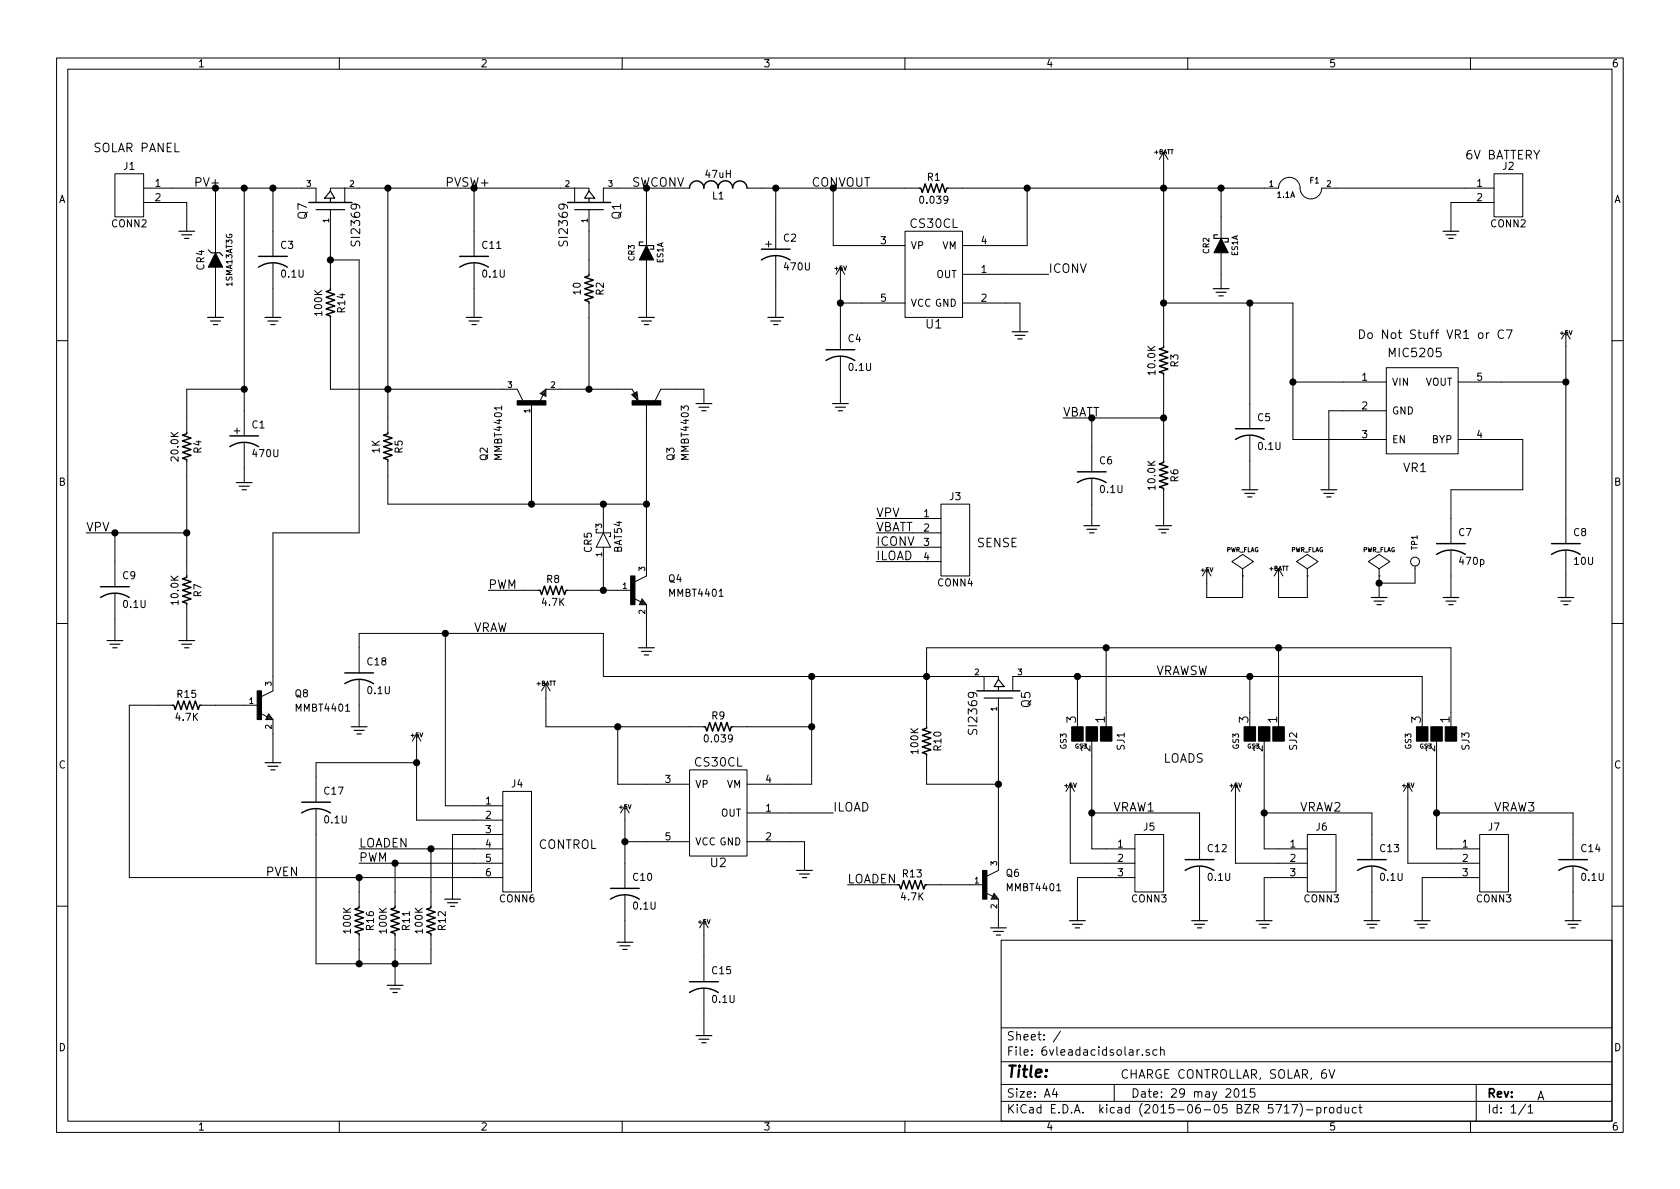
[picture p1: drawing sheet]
<svg xmlns="http://www.w3.org/2000/svg" width="297mm" height="210mm" viewBox="0 0 297 210" stroke-linecap="round" stroke-linejoin="round" font-family="sans-serif">
<g fill="none" stroke="#000" stroke-width=".18">
<path d="M10 10.3h277v189.9h-277zM12 12.2h273v186.1h-273zM60 10.3v1.9M110 10.3v1.9M160 10.3v1.9M210 10.3v1.9M260 10.3v1.9M20.3 30.7h5.1v7.6h-5.1zM25.4 35.8h7.6v5.1M25.4 33.3h30.5v2.5M38.1 33.3v11.4M43.2 33.3v43.8"/>
<path d="M48.3 33.3v12M58.4 37.1v13.9M61 33.3h-2.6v.5M61 33.3h40.6M61 33.3v2.5M68.6 33.3v43.1M83.8 33.3v12M101.6 33.3h2.5v.5M101.6 33.3v2.5M104.1 37.1v11.4M114.3 33.3v10.1M119.4 33.3h-12.7v2.5"/>
<path d="M132.1 33.3h30.5M137.2 33.3v10.8M147.3 33.3v10.1h12.7M167.6 33.3h58.5a1.93 1.93 0 0 1 2.1-1.9 1.93 1.93 0 0 1 1.7 2.2 1.91 1.91 0 0 0 2 1.6 1.91 1.91 0 0 0 1.8-1.9h30.5M181.6 33.3v10.1h-11.4M205.7 26.9v34.3M205.7 26.9l-.7 1.3M205.7 26.9l.8 1.3M215.9 33.3v8.9M264.2 30.7h5v7.6h-5zM264.2 35.8h-7.7v5.1M38.1 47.2v8.9"/>
<path d="M48.3 46.6v9.5M58.4 46h5.1v48.2h-15.2v28l-2.1 1M58.4 56.1v12.7h33l1.1 2.1M83.8 46.6v9.5M104.1 53.6v15.2M114.3 46v10.1M135.4 43.2h1M135.9 42.7v1M137.2 45.3v10.8M148.6 53.6h11.4M148.6 47.2l-.8 1.3M148.6 47.2v14.6"/>
<path d="M148.6 47.2l.8 1.3M160 40.9h10.2v15.2h-10.2zM170.2 48.5h15.2M170.2 53.6h10.1v5.1M205.7 53.6h22.9v24.1h16.5M215.9 44.7v6.3M221 53.6v22.2M262.8 58.8v1.1M263.3 58.8l-.3 .1-.2 .3M265.8 58.5a.62 .62 0 0 0-.7 0 .62 .62 0 0 0-.2 .7 .58 .58 0 0 0 .3 .6 .58 .58 0 0 0 .6-.1M266.3 58.3h1.1l-.7 1.6M276.9 58.7v37.4"/>
<path d="M276.9 58.7l-.8 1.2M276.9 58.7l.7 1.2M10 60.2h2M41.4 76.2h1M41.9 75.7v1M43.2 68.8h-10.2v7.6M43.2 78.4v6.9M94 71.4v17.7M95.5 69.6l1-.8v1.3zM96 69.6l.3-.1v.3l-.5-.2 .6-.5v.7M96 69.8l-.6 1.3M96.5 68.8h15.3l.4 .8"/>
<path d="M111.7 69.8l.9-.5 .2 1.6zM112.5 69.5l-.6 .3 .7 .8-.1-1-.4 .2 .3 .4v-.4M114.3 71.4v30.4l-2 1.1M115.8 70.9l1-2.1h7.7v2.6M148.6 63.1v8.3M188 73.9h17.7M193 73.9v9.5M205.7 66.3v15.2M221 77.1v9.5M228.6 67.6h16.5M245.1 65h12.7v15.3h-12.7zM245.1 72.6h-10.2v14"/>
<path d="M257.8 67.6h19.1M257.8 77.7h11.4v8.9h-12.7v9.5M285 60.2h2M15.2 94.2h17.8M20.3 94.2v9.6M33 81.5v20.3M68.6 81.5v7.6h45.7M105.4 93.6v.6h2.5v.7h-.2M106.7 94.2l1.2 2.6h-2.5zM106.7 89.1v5.1M106.7 96.8v7.6M154.9 96.8h11.5"/>
<path d="M154.9 94.2h11.5M154.9 91.7h11.5M154.9 99.3h11.5M166.4 89.1h5v12.7h-5zM193 84.7v8.3M205.7 86.6v6.4M256.5 97.4v8.3M276.9 97.4v8.3M10 110.3h2M20.3 105v8.3M33 106.9v6.4M63.5 119v-7h43.2v7.6h67.3"/>
<path d="M78.7 112v30.5h10.2M86.4 104.4h8.8M100.3 104.4h11.5M112.1 105.8l1.2 .6M113.5 105.9l.8 1h-1.3zM113.5 106.4l.2 .3h-.4l.2-.5 .5 .6h-.7M114.3 106.9v7.6M143.5 119.6v19.1h-11.4M174 119.6h2.5v.5M174 119.6v2.6M190.5 119.6v8.9M195.6 114.5v14"/>
<path d="M213.4 100.6l-.8 1.2M213.4 100.6v5.1h6.3v-3.9M213.4 100.6l.7 1.2M219.7 101.8h.1M219.7 100.6l1.9-1.3-1.9-1.3-1.9 1.3 1.9 1.3v1.2M221 119.6v8.9M226.1 100.6v5.1h5v-3.9M226.1 114.5v14M226.1 100.6l-.8 1.2M226.1 100.6l.7 1.2M231.1 101.8h.1M231.1 100.6l1.9-1.3-1.9-1.3-1.9 1.3 1.9 1.3v1.2"/>
<path d="M243.8 101.8h.1M243.8 100.6l1.9-1.3-1.9-1.3-1.9 1.3 1.9 1.3v1.2M243.8 101.8v3.9M250.2 100.1v3h-6.4M285 110.3h2M30.5 124.7h-7.6v30.5h66M35.6 124.7h10.1M46 126.1l1.2 .6M47.5 126.2l.8 1h-1.3zM47.5 126.7l.1 .3h-.4l.3-.5 .5 .6h-.8M48.3 127.2v7.7M63.5 120.3v8.2"/>
<path d="M73.7 129.8v15.2h15.2M73.7 134.9h-17.8v7M73.7 129.8l-.8 1.3M73.7 129.8l.7 1.3M88.9 139.9h5.1v17.8h-5.1zM96.5 120.9v7.6h28M96.5 120.9l-.7 1.3M96.5 120.9l.8 1.3M109.2 128.5v10.2h12.7M121.9 136.1h10.2v15.3h-10.2zM129.5 128.5h14M163.8 128.5v-14h92.7v14"/>
<path d="M163.8 133.6v5.1h12.7M176.5 123.4v30.5l-2 1M179.1 122.2v-2.6h72.4v8.9M189.2 138.7v13.9h11.5M189.2 138.7l-.7 1.2M189.2 138.7l.8 1.2M190.6 131.6a.35 .35 0 0 0-.4 .3 .35 .35 0 0 0 .5 .4v-.3h-.2M193 131.1v19h7.7M218.4 138.7v13.9h12.7M218.4 138.7l-.7 1.2M218.4 138.7l.8 1.2M221.1 131.6a.35 .35 0 0 0-.4 .3 .35 .35 0 0 0 .4 .4v-.3h-.1"/>
<path d="M223.5 131.1v19h7.6M248.9 138.7v13.9h12.7M248.9 138.7l-.7 1.2M248.9 138.7l.8 1.2M251.6 131.6a.35 .35 0 0 0-.5 .3 .35 .35 0 0 0 .5 .4v-.3h-.1M254 131.1v19h7.6M55.9 143.1v27.3h20.3v-5.1M63.5 150.1h25.4M63.5 152.6h25.4M63.5 155.2v5.1M69.8 152.6v7.7M76.2 150.1v10.2"/>
<path d="M88.9 147.6h-8.9v11.4M110.5 148.8h11.4M110.5 142.5l-.8 1.3M110.5 142.5v14.6M110.5 158.4v8.2M110.5 142.5l.8 1.3M132.1 143.8h15.2M132.1 148.8h10.1v5.1M149.9 156.5h6.3M163.8 156.5h10.2M174.3 157.9l1.2 .6M175.8 158l.7 1h-1.2z"/>
<path d="M175.8 158.5l.1 .2h-.4l.3-.5 .5 .7h-.8M176.5 159v5.1M193 143.8h19.1v8.2M200.7 147.6h5v10.1h-5zM200.7 155.2h-10.2v7.6M212.1 153.3v9.5M223.5 143.8h19.1v8.2M231.1 147.6h5.1v10.1h-5.1zM231.1 155.2h-7.6v7.6M242.6 153.3v9.5M254 143.8h24.1v8.2M261.6 147.6h5.1v10.1h-5.1z"/>
<path d="M261.6 155.2h-10.1v7.6M278.1 153.3v9.5M10 160.2h2M63.5 165.3v5.1M69.8 165.3v8.9M124.5 162.8v10.8M124.5 174.9v8.2M124.5 162.8l-.8 1.3M124.5 162.8l.7 1.3M177 166.3h108v32h-108zM285 160.2h2M60 198.3v1.9"/>
<path d="M110 198.3v1.9M160 198.3v1.9M177 194.8h108M177 191.8h108M177 187.8h108M177 181.8h108M186.4 192.5l-.3 1h.9M186.8 193v1M187.5 182.3l-1.3 2M197 191.8v3M201.5 185.6l-.5 .3M202 186.5v.1"/>
<path d="M203.2 185.7a.37 .37 0 0 0-.6 .1l.1 .2 .5 .2 .1 .1-.3 .3-.4-.1M204.5 185.7l-.4-.1-.3 .3 .1 .6 .2 .1 .4-.1M205.2 185.7l.2-.1 .4 .1v.9M205.2 185.1v1.5M210 198.3v1.9M218.4 192.6l.1-.1a.81 .81 0 0 1 .6 .6 .81 .81 0 0 1-.3 .8l-.1 .1a.8 .8 0 0 1-.6-.6 .8 .8 0 0 1 .3-.8zM219.6 193l.4-.5v1.5M219.6 194h.9M221.8 192.5h-.7l-.1 .7 .3-.1 .4 .1 .2 .2-.1 .5-.2 .1-.6-.1M227.1 195.8l.4-.5v1.5M227.1 196.8h.8M228.4 195.3h1l-.6 1.5"/>
<path d="M229.8 195.1a1.71 1.71 0 0 1 0 2.3M231 196.3h1.1M232.8 195.9l.5-.1 .3 .3-.2 .6h-.6M232.8 195.8v1.5M234.2 195.8v1M234.6 195.8l-.4 .3M235 189.1l.5 1.6 .5-1.6M235.1 196l.2-.2 .5 .2v.5l-.1 .2-.4 .1-.2-.1zM237.1 195.9l-.4-.1-.3 .3 .1 .6 .2 .1 .4-.1M237.1 195.3v1.5M237.8 195.8l.1 .9 .4 .1 .2-.1M238.5 195.8v1"/>
<path d="M239.8 195.9l-.4-.1-.3 .3 .1 .6 .2 .1 .4-.1M240.3 195.8h.5M240.5 195.3v1.3l.3 .2M260 198.3v1.9M261 191.8v6.5M269.7 195.2l-1.2 2M270.2 195.8l.4-.5v1.5M270.2 196.8h.8"/>
<circle cx="250.2" cy="99.3" r=".79"/>
</g>
<g fill="none" stroke="#000" stroke-width=".25">
<path d="M54.6 35.8h7.6M100.3 35.8h7.6M121.9 33.3a1.27 1.27 0 0 1 1.3-1.3 1.27 1.27 0 0 1 1.3 1.3M124.4 33.2a1.3 1.3 0 0 1 1.3-1.2 1.3 1.3 0 0 1 1.3 1.2M126.9 33.2a1.3 1.3 0 0 1 1.3-1.2 1.3 1.3 0 0 1 1.3 1.2 1.27 1.27 0 0 1 1.3-1.2 1.27 1.27 0 0 1 1.3 1.2M162.6 33.3h.2l.3 .7 .5-1.5 .5 1.5 .5-1.5 .5 1.5 .5-1.5 .5 1.5 .5-1.5 .5 1.5 .3-.7h.2M45.7 47.2a4.6 4.6 0 0 1 5.1 0M45.7 45.3h5.1M58.4 51v.3l-.7 .3 1.5 .5-1.5 .5 1.5 .5-1.5 .5 1.5 .5-1.5 .5 1.5 .5-1.5 .5 .7 .3v.2M81.3 47.2a4.6 4.6 0 0 1 5.1 0M81.3 45.3h5.1M104.1 48.5v.3l-.7 .2 1.5 .5-1.5 .5 1.5 .5-1.5 .5 1.5 .6-1.5 .5 1.5 .5-1.5 .5 .7 .2v.3"/>
<path d="M134.6 46a4.6 4.6 0 0 1 5.1 0M134.6 44.1h5.1M33 76.4v.3l-.7 .3 1.5 .5-1.5 .5 1.5 .5-1.5 .5 1.5 .5-1.5 .5 1.5 .5-1.5 .5 .7 .3v.2M40.6 79a4.6 4.6 0 0 1 5.1 0M40.6 77.1h5.1M68.6 76.4v.3l-.8 .3 1.5 .5-1.5 .5 1.5 .5-1.5 .5 1.5 .5-1.5 .5 1.5 .5-1.5 .5 .8 .3v.2M146 63.7a4.6 4.6 0 0 1 5.1 0M146 61.8h5.1M205.7 61.2v.3l-.7 .2 1.5 .5-1.5 .5 1.5 .5-1.5 .5 1.5 .6-1.5 .5 1.5 .5-1.5 .5 .7 .2v.3M218.4 77.7a4.6 4.6 0 0 1 5.1 0M218.4 75.8h5.1M190.5 85.3a4.6 4.6 0 0 1 5.1 0"/>
<path d="M190.5 83.4h5.1M205.7 81.5v.3l-.7 .2 1.5 .5-1.5 .6 1.5 .5-1.5 .5 1.5 .5-1.5 .5 1.5 .5-1.5 .5 .7 .3v.2M254 98a4.6 4.6 0 0 1 5.1 0M254 96.1h5.1M274.3 98a4.6 4.6 0 0 1 5.1 0M274.3 96.1h5.1M17.8 105.7a4.6 4.6 0 0 1 5.1 0M17.8 103.8h5.1M33 101.8v.3l-.7 .3 1.5 .5-1.5 .5 1.5 .5-1.5 .5 1.5 .5-1.5 .5 1.5 .5-1.5 .5 .7 .3v.2M61 119h5M95.2 104.4h.3l.3 .8 .5-1.6 .5 1.6 .5-1.6 .5 1.6 .5-1.6 .5 1.6 .5-1.6 .5 1.6 .3-.8h.2M30.5 124.7h.2l.3 .8 .5-1.6 .5 1.6 .5-1.6 .5 1.6 .5-1.6 .5 1.6 .5-1.6 .6 1.6 .2-.8h.3"/>
<path d="M61 120.9a4.6 4.6 0 0 1 5 0M124.5 128.5h.2l.3 .8 .5-1.5 .5 1.5 .5-1.5 .5 1.5 .5-1.5 .5 1.5 .5-1.5 .5 1.5 .3-.8h.2M163.8 128.5v.3l-.7 .2 1.5 .5-1.5 .5 1.5 .6-1.5 .5 1.5 .5-1.5 .5 1.5 .5-1.5 .5 .7 .2v.3M172.7 122.2h7.6M53.3 143.8a4.6 4.6 0 0 1 5.1 0M53.3 141.9h5.1M107.9 159a4.6 4.6 0 0 1 5.1 0M107.9 157.1h5.1M158.7 156.5h.3l.3 .7 .5-1.5 .5 1.5 .5-1.5 .5 1.5 .5-1.5 .5 1.5 .5-1.5 .5 1.5 .3-.7h.2M209.5 153.9a4.6 4.6 0 0 1 5.1 0M209.5 152h5.1M240 153.9a4.6 4.6 0 0 1 5.1 0"/>
<path d="M240 152h5.1M275.6 153.9a4.6 4.6 0 0 1 5.1 0M275.6 152h5.1M63.5 160.3v.2l-.8 .3 1.6 .5-1.6 .5 1.6 .5-1.6 .5 1.6 .5-1.6 .5 1.6 .5-1.6 .5 .8 .3v.2M69.8 160.3v.2l-.7 .3 1.5 .5-1.5 .5 1.5 .5-1.5 .5 1.5 .5-1.5 .5 1.5 .5-1.5 .5 .7 .3v.2M76.2 160.3v.2l-.8 .3 1.6 .5-1.6 .5 1.6 .5-1.6 .5 1.6 .5-1.6 .5 1.6 .5-1.6 .5 .8 .3v.2M121.9 175.5a4.6 4.6 0 0 1 5.1 0M121.9 173.6h5.1"/>
</g>
<g fill="none" stroke="#000" stroke-width=".2">
<path d="M55.9 37.1h5.1M58.4 33.8l.8 1.2h-1.8zM58.4 35v.8M101.6 37.1h5.1M104.1 33.8l1.1 1.2h-1.8zM104.1 35v.8M31.6 40.9h2.8M32.1 41.5h1.8M32.6 42.2h.8M36.7 56.1h2.8M36.8 44.2l.5 .5h1.6l.5 .5M37.2 56.8h1.8"/>
<path d="M37.7 57.4h.8M46.9 56.1h2.8M47.4 56.8h1.7M47.9 57.4h.7M82.4 56.1h2.8M82.9 56.8h1.8M83.4 57.4h.8M112.9 56.1h2.8M113.4 56.8h1.8M113.7 42.8h-.7v.6h2.6v.7h-.7M113.9 57.4h.8M135.8 56.1h2.8"/>
<path d="M136.3 56.8h1.7M136.8 57.4h.7M178.9 58.7h2.8M179.5 59.3h1.7M180 59.9h.7M214.5 51h2.8M215 51.7h1.8M215.3 41.5h-.7v.7h2.6v.6h-.7M215.5 52.3h.8M255.1 40.9h2.8M255.7 41.5h1.7M256.2 42.2h.7"/>
<path d="M123.1 71.4h2.8M123.6 72h1.7M124.1 72.6h.7M147.2 71.4h2.8M147.7 72h1.8M148.2 72.6h.8M41.8 85.3h2.8M42.3 86h1.8M42.8 86.6h.8M191.6 93h2.8M192.2 93.6h1.7M192.7 94.2h.7"/>
<path d="M204.3 93h2.8M204.9 93.6h1.7M205.4 94.2h.7M219.6 86.6h2.8M220.1 87.2h1.8M220.6 87.9h.8M233.6 86.6h2.7M234.1 87.2h1.7M234.6 87.9h.7M18.9 113.3h2.8M19.4 113.9h1.8M19.9 114.5h.8"/>
<path d="M31.6 113.3h2.8M32.1 113.9h1.8M32.6 114.5h.8M112.9 114.5h2.8M113.4 115.2h1.8M113.9 115.8h.8M242.4 105.7h2.8M243 106.3h1.7M243.5 106.9h.7M255.1 105.7h2.8M255.7 106.3h1.7M256.2 106.9h.7"/>
<path d="M275.5 105.7h2.8M276 106.3h1.7M276.5 106.9h.7M46.9 134.9h2.8M47.4 135.5h1.7M47.9 136.1h.7M62.1 128.5h2.8M62.6 129.2h1.8M63.1 129.8h.8M174 123.4h5.1M176.5 120.1l1 1.3h-1.7zM176.5 121.4v.8"/>
<path d="M78.6 159h2.8M79.1 159.6h1.8M140.8 153.9h2.8M141.4 154.6h1.7M141.9 155.2h.7M68.5 174.2h2.7M69 174.9h1.7M69.5 175.5h.7M79.6 160.3h.8M109.1 166.6h2.8M109.6 167.3h1.8M110.1 167.9h.8"/>
<path d="M175.1 164.1h2.8M175.6 164.7h1.8M176.1 165.3h.8M189.1 162.8h2.8M189.6 163.4h1.8M190.1 164.1h.8M210.7 162.8h2.8M211.2 163.4h1.8M211.7 164.1h.8M222.1 162.8h2.8M222.6 163.4h1.8M223.1 164.1h.8"/>
<path d="M241.2 162.8h2.8M241.7 163.4h1.8M242.2 164.1h.8M250.1 162.8h2.8M250.6 163.4h1.7M251.1 164.1h.7M276.7 162.8h2.8M277.2 163.4h1.8M277.7 164.1h.8M123.1 183.1h2.8M123.6 183.8h1.7M124.1 184.4h.7"/>
</g>
<g fill="#000" stroke="#000" stroke-width=".18">
<path d="M38.1 44.7l1.3 2.5h-2.6zM114.3 43.4l1.3 2.6h-2.6zM215.9 42.2l1.3 2.5h-2.6zM91.4 70.9h5.1v.7h-5.1zM111.8 70.9h5v.7h-5zM111.5 101.8h.8v5.1h-.8zM45.5 122.2h.7v5h-.7zM189.5 128.5h2v2.6h-2zM192 128.5h2.1v2.6h-2.1zM194.6 128.5h2v2.6h-2zM220 128.5h2v2.6h-2zM222.5 128.5h2v2.6h-2z"/>
<path d="M225 128.5h2.1v2.6h-2.1zM250.4 128.5h2.1v2.6h-2.1zM253 128.5h2v2.6h-2zM255.5 128.5h2.1v2.6h-2.1zM173.7 153.9h.8v5.1h-.8z"/>
</g>
<g fill="#000" stroke="#000" stroke-width=".25">
<circle cx="38.1" cy="33.3" r=".51"/>
<circle cx="43.2" cy="33.3" r=".51"/>
<circle cx="48.3" cy="33.3" r=".51"/>
<circle cx="68.6" cy="33.3" r=".51"/>
<circle cx="137.2" cy="33.3" r=".51"/>
<circle cx="181.6" cy="33.3" r=".51"/>
<circle cx="205.7" cy="33.3" r=".51"/>
<circle cx="215.9" cy="33.3" r=".51"/>
<circle cx="58.4" cy="46" r=".51"/>
<circle cx="148.6" cy="53.6" r=".51"/>
<circle cx="205.7" cy="53.6" r=".51"/>
<circle cx="221" cy="53.6" r=".51"/>
<circle cx="43.2" cy="68.8" r=".51"/>
<circle cx="68.6" cy="68.8" r=".51"/>
<circle cx="104.1" cy="68.8" r=".51"/>
<circle cx="193" cy="73.9" r=".51"/>
<circle cx="205.7" cy="73.9" r=".51"/>
<circle cx="228.6" cy="67.6" r=".51"/>
<circle cx="276.9" cy="67.6" r=".51"/>
<circle cx="20.3" cy="94.2" r=".51"/>
<circle cx="33" cy="94.2" r=".51"/>
<circle cx="94" cy="89.1" r=".51"/>
<circle cx="106.7" cy="89.1" r=".51"/>
<circle cx="114.3" cy="89.1" r=".51"/>
<circle cx="78.7" cy="112" r=".51"/>
<circle cx="106.7" cy="104.4" r=".51"/>
<circle cx="143.5" cy="119.6" r=".51"/>
<circle cx="163.8" cy="119.6" r=".51"/>
<circle cx="190.5" cy="119.6" r=".51"/>
<circle cx="195.6" cy="114.5" r=".51"/>
<circle cx="221" cy="119.6" r=".51"/>
<circle cx="226.1" cy="114.5" r=".51"/>
<circle cx="243.8" cy="103.1" r=".51"/>
<circle cx="73.7" cy="134.9" r=".51"/>
<circle cx="109.2" cy="128.5" r=".51"/>
<circle cx="143.5" cy="128.5" r=".51"/>
<circle cx="176.5" cy="138.7" r=".51"/>
<circle cx="63.5" cy="155.2" r=".51"/>
<circle cx="69.9" cy="152.6" r=".51"/>
<circle cx="76.2" cy="150.1" r=".51"/>
<circle cx="110.5" cy="148.8" r=".51"/>
<circle cx="193" cy="143.8" r=".51"/>
<circle cx="223.5" cy="143.8" r=".51"/>
<circle cx="254" cy="143.8" r=".51"/>
<circle cx="63.5" cy="170.4" r=".51"/>
<circle cx="69.9" cy="170.4" r=".51"/>
</g>
<text font-size="2.8" x="178" y="190.5">Title:</text>
<g font-size="2.1">
<text x="16.5" y="26.9">SOLAR PANEL</text>
<text x="259.1" y="28.2">6V BATTERY</text>
<text x="34.3" y="33">PV+</text>
<text x="78.7" y="33">PVSW+</text>
<text x="111.8" y="33">SWCONV</text>
<text x="143.5" y="33">CONVOUT</text>
<text x="54.3" y="38.7" transform="rotate(-90 54.3 38.7)">Q7</text>
<text x="109.8" y="38.7" transform="rotate(-90 109.8 38.7)">Q1</text>
<text x="161" y="40.3">CS30CL</text>
<text x="63.7" y="43.1" transform="rotate(-90 63.7 43.1)">SI2369</text>
<text x="100.4" y="43.1" transform="rotate(-90 100.4 43.1)">SI2369</text>
<text x="185.4" y="48.3">ICONV</text>
<text x="163.8" y="58.1">U1</text>
<text x="240" y="59.9">Do Not Stuff VR1 or C7</text>
<text x="245.9" y="63.2">MIC5205</text>
<text x="188" y="73.7">VBATT</text>
<text x="248.1" y="83.5">VR1</text>
<text x="15.2" y="94">VPV</text>
<text x="154.9" y="91.4">VPV</text>
<text x="154.9" y="94">VBATT</text>
<text x="154.9" y="96.5">ICONV</text>
<text x="154.9" y="99.1">ILOAD</text>
<text x="172.7" y="96.8">SENSE</text>
<text x="86.4" y="104.1">PWM</text>
<text x="83.8" y="111.8">VRAW</text>
<text x="204.5" y="119.4">VRAWSW</text>
<text x="182.2" y="125.1" transform="rotate(-90 182.2 125.1)">Q5</text>
<text x="172.8" y="129.5" transform="rotate(-90 172.8 129.5)">SI2369</text>
<text x="190.2" y="127.8" transform="rotate(-90 190.2 127.8)">3</text>
<text x="195.3" y="127.8" transform="rotate(-90 195.3 127.8)">1</text>
<text x="220.7" y="127.8" transform="rotate(-90 220.7 127.8)">3</text>
<text x="225.8" y="127.8" transform="rotate(-90 225.8 127.8)">1</text>
<text x="251.2" y="127.8" transform="rotate(-90 251.2 127.8)">3</text>
<text x="256.3" y="127.8" transform="rotate(-90 256.3 127.8)">1</text>
<text x="122.9" y="135.6">CS30CL</text>
<text x="192.8" y="132.9" transform="rotate(-90 192.8 132.9)">2</text>
<text x="205.7" y="134.9">LOADS</text>
<text x="223.3" y="132.9" transform="rotate(-90 223.3 132.9)">2</text>
<text x="253.7" y="132.9" transform="rotate(-90 253.7 132.9)">2</text>
<text x="147.3" y="143.5">ILOAD</text>
<text x="196.8" y="143.5">VRAW1</text>
<text x="229.9" y="143.5">VRAW2</text>
<text x="264.2" y="143.5">VRAW3</text>
<text x="63.5" y="149.9">LOADEN</text>
<text x="47" y="154.9">PVEN</text>
<text x="63.5" y="152.4">PWM</text>
<text x="95.2" y="150.1">CONTROL</text>
<text x="125.7" y="153.3">U2</text>
<text x="149.9" y="156.2">LOADEN</text>
<text x="178" y="184">Sheet: /</text>
<text x="178" y="186.7">File: 6vleadacidsolar.sch</text>
<text x="198.1" y="190.7">CHARGE CONTROLLAR, SOLAR, 6V</text>
<text x="178" y="196.9">KiCad E.D.A. kicad (2015-06-05 BZR 5717)-product</text>
<text x="178" y="194.1">Size: A4</text>
<text x="200" y="194.1">Date: 29 may 2015</text>
<text x="263" y="194.1">Rev:</text>
<text x="263" y="196.9">Id: 1/1</text>
<text x="271.8" y="194.6">A</text>
</g>
<g font-size="1.8">
<text x="35" y="11.9">1</text>
<text x="85" y="11.9">2</text>
<text x="135" y="11.9">3</text>
<text x="185" y="11.9">4</text>
<text x="235" y="11.9">5</text>
<text x="285" y="11.9">6</text>
<text x="10.4" y="35.9">A</text>
<text x="21.9" y="30">J1</text>
<text x="27.5" y="33">1</text>
<text x="27.5" y="35.6">2</text>
<text x="124.8" y="31.4">47uH</text>
<text x="126" y="35.2">L1</text>
<text x="164" y="31.9">R1</text>
<text x="261.1" y="33">1</text>
<text x="261.1" y="35.6">2</text>
<text x="265.7" y="30">J2</text>
<text x="285.4" y="35.9">A</text>
<text x="19.8" y="40.2">CONN2</text>
<text x="162.9" y="36">0.039</text>
<text x="263.6" y="40.2">CONN2</text>
<text x="36.1" y="47.7" transform="rotate(-90 36.1 47.7)">CR4</text>
<text x="49.7" y="44">C3</text>
<text x="85.3" y="44">C11</text>
<text x="138.6" y="42.7">C2</text>
<text x="138.8" y="47.8">470U</text>
<text x="155.7" y="43.2">3</text>
<text x="161" y="44.1">VP</text>
<text x="166.5" y="44.1">VM</text>
<text x="173.5" y="43.2">4</text>
<text x="49.9" y="49.1">0.1U</text>
<text x="85.4" y="49.1">0.1U</text>
<text x="102.7" y="52" transform="rotate(-90 102.7 52)">10</text>
<text x="106.7" y="52.2" transform="rotate(-90 106.7 52.2)">R2</text>
<text x="155.7" y="53.3">5</text>
<text x="165.4" y="49.1">OUT</text>
<text x="173.5" y="48.3">1</text>
<text x="173.5" y="53.3">2</text>
<text x="56.9" y="55.7" transform="rotate(-90 56.9 55.7)">100K</text>
<text x="61" y="55.2" transform="rotate(-90 61 55.2)">R14</text>
<text x="161" y="54.2">VCC GND</text>
<text x="150" y="60.5">C4</text>
<text x="150.2" y="65.6">0.1U</text>
<text x="208.3" y="64.9" transform="rotate(-90 208.3 64.9)">R3</text>
<text x="204.3" y="66.1" transform="rotate(-90 204.3 66.1)">10.0K</text>
<text x="240.8" y="67.3">1</text>
<text x="246.1" y="68.2">VIN</text>
<text x="251.9" y="68.2">VOUT</text>
<text x="261.1" y="67.3">5</text>
<text x="44.6" y="75.7">C1</text>
<text x="222.4" y="74.5">C5</text>
<text x="240.8" y="72.4">2</text>
<text x="240.8" y="77.5">3</text>
<text x="246.1" y="73.3">GND</text>
<text x="261.1" y="77.5">4</text>
<text x="31.5" y="81.4" transform="rotate(-90 31.5 81.4)">20.0K</text>
<text x="35.6" y="80.1" transform="rotate(-90 35.6 80.1)">R4</text>
<text x="44.8" y="80.8">470U</text>
<text x="67.1" y="80.1" transform="rotate(-90 67.1 80.1)">1K</text>
<text x="71.2" y="80.1" transform="rotate(-90 71.2 80.1)">R5</text>
<text x="86.2" y="81.4" transform="rotate(-90 86.2 81.4)">Q2</text>
<text x="88.7" y="81.1" transform="rotate(-90 88.7 81.1)">MMBT4401</text>
<text x="119.2" y="81.4" transform="rotate(-90 119.2 81.4)">Q3</text>
<text x="121.8" y="81.1" transform="rotate(-90 121.8 81.1)">MMBT4403</text>
<text x="194.4" y="82.1">C6</text>
<text x="222.6" y="79.5">0.1U</text>
<text x="246.1" y="78.4">EN</text>
<text x="253.2" y="78.4">BYP</text>
<text x="10.4" y="85.9">B</text>
<text x="167.9" y="88.4">J3</text>
<text x="194.6" y="87.2">0.1U</text>
<text x="204.3" y="86.4" transform="rotate(-90 204.3 86.4)">10.0K</text>
<text x="208.3" y="85.2" transform="rotate(-90 208.3 85.2)">R6</text>
<text x="285.4" y="85.9">B</text>
<text x="163.3" y="91.4">1</text>
<text x="163.3" y="94">2</text>
<text x="257.9" y="94.8">C7</text>
<text x="278.3" y="94.8">C8</text>
<text x="104.6" y="97.7" transform="rotate(-90 104.6 97.7)">CR5</text>
<text x="110" y="97.7" transform="rotate(-90 110 97.7)">BAT54</text>
<text x="163.3" y="96.5">3</text>
<text x="163.3" y="99.1">4</text>
<text x="258.2" y="99.9">470p</text>
<text x="278.4" y="99.9">10U</text>
<text x="21.7" y="102.4">C9</text>
<text x="21.9" y="107.5">0.1U</text>
<text x="31.5" y="106.8" transform="rotate(-90 31.5 106.8)">10.0K</text>
<text x="35.6" y="105.5" transform="rotate(-90 35.6 105.5)">R7</text>
<text x="95.9" y="107.1">4.7K</text>
<text x="96.7" y="103.1">R8</text>
<text x="118.2" y="103">Q4</text>
<text x="118.5" y="105.5">MMBT4401</text>
<text x="165.8" y="103.7">CONN4</text>
<text x="65" y="117.6">C18</text>
<text x="31.4" y="123.4">R15</text>
<text x="52.2" y="123.3">Q8</text>
<text x="52.5" y="125.8">MMBT4401</text>
<text x="65.1" y="122.7">0.1U</text>
<text x="31.2" y="127.5">4.7K</text>
<text x="124.8" y="131.3">0.039</text>
<text x="125.9" y="127.2">R9</text>
<text x="10.4" y="135.9">C</text>
<text x="162.4" y="133.2" transform="rotate(-90 162.4 133.2)">100K</text>
<text x="166.4" y="132.7" transform="rotate(-90 166.4 132.7)">R10</text>
<text x="198.8" y="132.6" transform="rotate(-90 198.8 132.6)">SJ1</text>
<text x="229.3" y="132.6" transform="rotate(-90 229.3 132.6)">SJ2</text>
<text x="259.8" y="132.6" transform="rotate(-90 259.8 132.6)">SJ3</text>
<text x="285.4" y="135.9">C</text>
<text x="57.4" y="140.5">C17</text>
<text x="85.9" y="142.2">1</text>
<text x="90.5" y="139.2">J4</text>
<text x="117.6" y="138.4">3</text>
<text x="122.9" y="139.3">VP</text>
<text x="128.4" y="139.3">VM</text>
<text x="135.4" y="143.5">1</text>
<text x="135.4" y="138.4">4</text>
<text x="57.5" y="145.6">0.1U</text>
<text x="85.9" y="144.8">2</text>
<text x="85.9" y="147.3">3</text>
<text x="85.9" y="149.9">4</text>
<text x="117.6" y="148.6">5</text>
<text x="122.9" y="149.5">VCC GND</text>
<text x="127.3" y="144.4">OUT</text>
<text x="135.4" y="148.6">2</text>
<text x="197.6" y="149.9">1</text>
<text x="202.2" y="146.9">J5</text>
<text x="228.1" y="149.9">1</text>
<text x="232.7" y="146.9">J6</text>
<text x="258.6" y="149.9">1</text>
<text x="263.2" y="146.9">J7</text>
<text x="85.9" y="152.4">5</text>
<text x="85.9" y="154.9">6</text>
<text x="112" y="155.7">C10</text>
<text x="159.7" y="155.1">R13</text>
<text x="177.9" y="155">Q6</text>
<text x="197.6" y="152.4">2</text>
<text x="197.6" y="154.9">3</text>
<text x="213.6" y="150.7">C12</text>
<text x="213.7" y="155.7">0.1U</text>
<text x="228.1" y="152.4">2</text>
<text x="228.1" y="154.9">3</text>
<text x="244.1" y="150.7">C13</text>
<text x="244.2" y="155.7">0.1U</text>
<text x="258.6" y="152.4">2</text>
<text x="258.6" y="154.9">3</text>
<text x="279.6" y="150.7">C14</text>
<text x="279.7" y="155.7">0.1U</text>
<text x="88.3" y="159.6">CONN6</text>
<text x="112.1" y="160.8">0.1U</text>
<text x="159.4" y="159.2">4.7K</text>
<text x="178.2" y="157.6">MMBT4401</text>
<text x="200.1" y="159.6">CONN3</text>
<text x="230.6" y="159.6">CONN3</text>
<text x="261.1" y="159.6">CONN3</text>
<text x="62" y="164.9" transform="rotate(-90 62 164.9)">100K</text>
<text x="66.1" y="164.4" transform="rotate(-90 66.1 164.4)">R16</text>
<text x="68.4" y="164.9" transform="rotate(-90 68.4 164.9)">100K</text>
<text x="72.4" y="164.4" transform="rotate(-90 72.4 164.4)">R11</text>
<text x="74.7" y="164.9" transform="rotate(-90 74.7 164.9)">100K</text>
<text x="78.8" y="164.4" transform="rotate(-90 78.8 164.4)">R12</text>
<text x="126" y="172.3">C15</text>
<text x="126.1" y="177.3">0.1U</text>
<text x="10.4" y="185.9">D</text>
<text x="285.4" y="185.9">D</text>
<text x="35" y="199.9">1</text>
<text x="85" y="199.9">2</text>
<text x="135" y="199.9">3</text>
<text x="185" y="199.9">4</text>
<text x="235" y="199.9">5</text>
<text x="285" y="199.9">6</text>
</g>
<g font-size="1.4">
<text x="54.2" y="33">3</text>
<text x="61.8" y="33">2</text>
<text x="99.9" y="33">2</text>
<text x="107.6" y="33">3</text>
<text x="224.4" y="33">1</text>
<text x="225.8" y="35">1.1A</text>
<text x="231.6" y="32.4">F1</text>
<text x="234.6" y="33">2</text>
<text x="58.2" y="39.4" transform="rotate(-90 58.2 39.4)">1</text>
<text x="103.9" y="39.4" transform="rotate(-90 103.9 39.4)">1</text>
<text x="112.2" y="46.1" transform="rotate(-90 112.2 46.1)">CR3</text>
<text x="117.3" y="46.6" transform="rotate(-90 117.3 46.6)">ES1A</text>
<text x="213.8" y="44.8" transform="rotate(-90 213.8 44.8)">CR2</text>
<text x="218.9" y="45.3" transform="rotate(-90 218.9 45.3)">ES1A</text>
<text x="41.1" y="50.6" transform="rotate(-90 41.1 50.6)">1SMA13AT3G</text>
<text x="89.8" y="68.6">3</text>
<text x="97.4" y="68.6">2</text>
<text x="93.7" y="73" transform="rotate(-90 93.7 73)">1</text>
<text x="106.4" y="93.3" transform="rotate(-90 106.4 93.3)">3</text>
<text x="106.4" y="98.4" transform="rotate(-90 106.4 98.4)">1</text>
<text x="114" y="101" transform="rotate(-90 114 101)">3</text>
<text x="250.6" y="97.2" transform="rotate(-90 250.6 97.2)">TP1</text>
<text x="110.1" y="104.1">1</text>
<text x="114" y="108.6" transform="rotate(-90 114 108.6)">2</text>
<text x="172.3" y="119.4">2</text>
<text x="180" y="119.4">3</text>
<text x="44.1" y="124.5">1</text>
<text x="48" y="121.3" transform="rotate(-90 48 121.3)">3</text>
<text x="176.3" y="125.7" transform="rotate(-90 176.3 125.7)">1</text>
<text x="48" y="128.9" transform="rotate(-90 48 128.9)">2</text>
<text x="188.6" y="132.5" transform="rotate(-90 188.6 132.5)">GS3</text>
<text x="219" y="132.5" transform="rotate(-90 219 132.5)">GS3</text>
<text x="249.5" y="132.5" transform="rotate(-90 249.5 132.5)">GS3</text>
<text x="176.3" y="153" transform="rotate(-90 176.3 153)">3</text>
<text x="172.3" y="156.2">1</text>
<text x="176.3" y="160.6" transform="rotate(-90 176.3 160.6)">2</text>
</g>
<g font-size="1.1">
<text x="204" y="27.2">+BATT</text>
<text x="147.6" y="47.8">+5V</text>
<text x="275.9" y="59.3">+5V</text>
<text x="212.4" y="101.2">+5V</text>
<text x="216.7" y="97.6">PWR_FLAG</text>
<text x="224.3" y="100.9">+BATT</text>
<text x="228.2" y="97.6">PWR_FLAG</text>
<text x="240.9" y="97.6">PWR_FLAG</text>
<text x="94.8" y="121.2">+BATT</text>
<text x="72.7" y="130.4">+5V</text>
<text x="109.5" y="143.1">+5V</text>
<text x="188.3" y="139.3">+5V</text>
<text x="217.5" y="139.3">+5V</text>
<text x="248" y="139.3">+5V</text>
<text x="123.5" y="163.4">+5V</text>
</g>
</svg>
